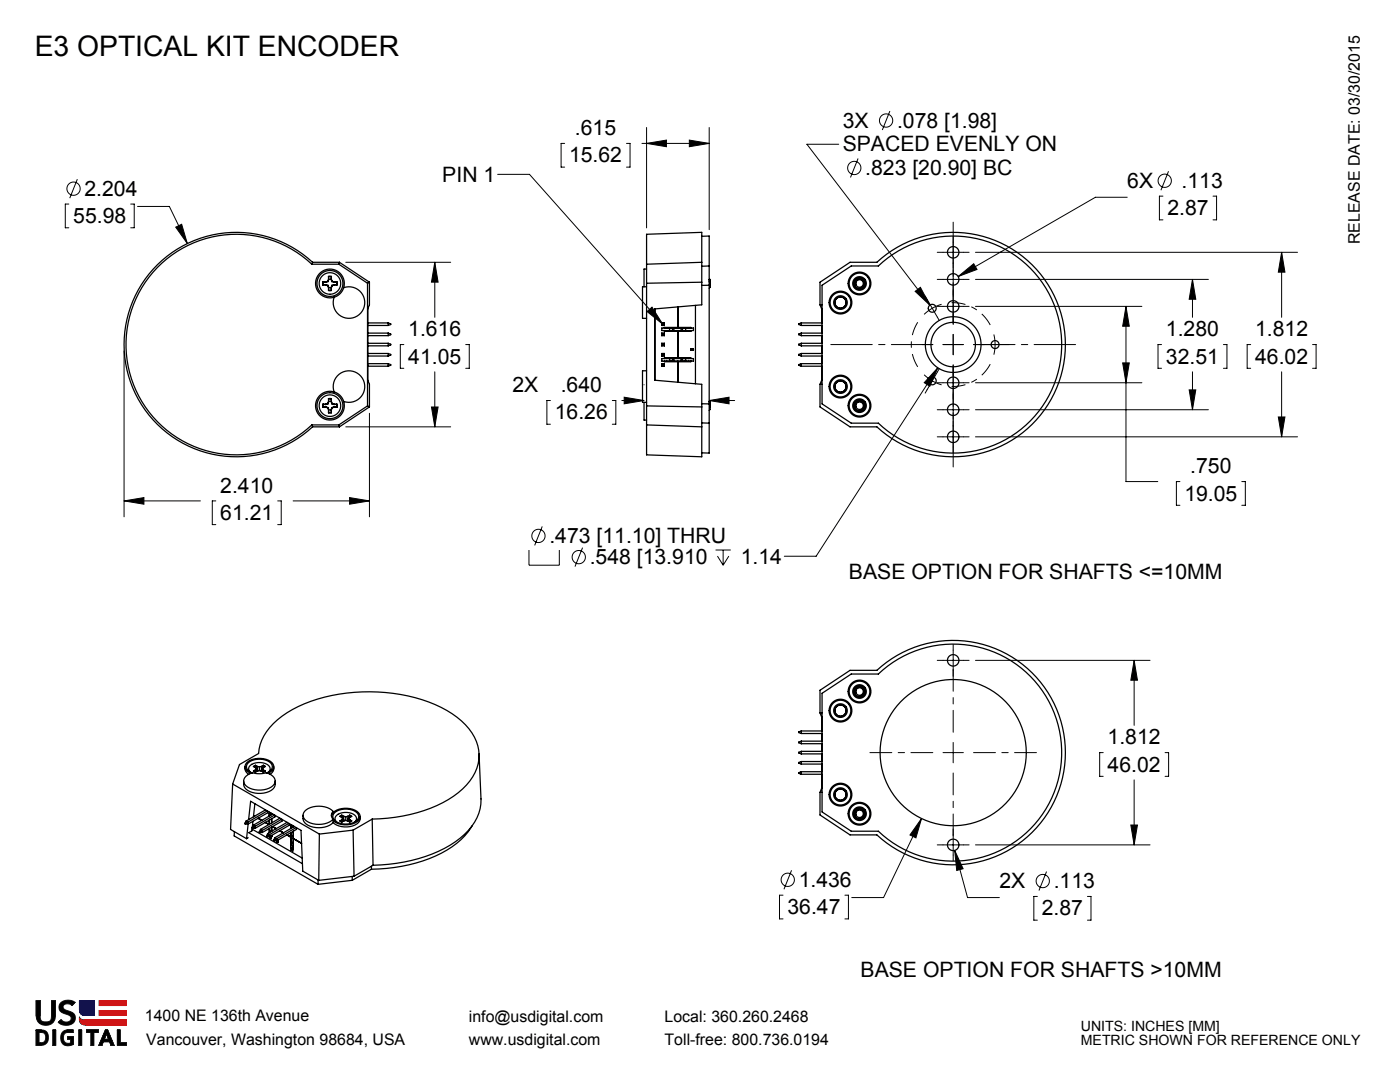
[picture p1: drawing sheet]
<svg xmlns="http://www.w3.org/2000/svg" width="279mm" height="216mm" viewBox="0 0 279 216" stroke-linecap="round" stroke-linejoin="round" font-family="sans-serif">
<path d="M19.8 199.7h5.4v.9h-5.4zM15.9 202.9l.2 .4 .8 .3h8.3v.9h-8.1a1.17 1.17 0 0 1-1.2-1.6zM19.8 201.7h5.4v.9h-5.4z" fill="none" stroke="#f00" stroke-width=".2"/>
<g fill="none" stroke="#191924" stroke-width=".2">
<path d="M7.2 205.5a2.15 2.15 0 0 1 2.3 .6 1.58 1.58 0 0 1-1.3 2.5h-1zM7.2 202.7h.1M7.7 206a1.08 1.08 0 0 1 1.5 1.1 1.08 1.08 0 0 1-1.5 1zM8.2 208.6h.1M8.3 206h.1M9.1 203.9h.1M10.3 202.7v-3h.8v3a1.92 1.92 0 0 1-2 1.9 1.92 1.92 0 0 1-1.9-1.9M10.3 202.7h.1M10.3 202.7a1.06 1.06 0 0 1-.4 1.1 1.06 1.06 0 0 1-1.1 .1 .88 .88 0 0 1-.8-1.2v-3h-.8v3M10.6 205.5h.5v3.1h-.5zM11.7 204v.1M13.4 205.5h.1"/>
<path d="M13.4 205.5h1.2v.5h-.5a1.12 1.12 0 0 0-1.5 1.1 1.12 1.12 0 0 0 1.5 1M13.4 205.5a1.6 1.6 0 0 0-1.3 1.7 1.6 1.6 0 0 0 1.4 1.5M13.5 208.7h.1M13.6 201.7h.1M13.6 201.7a1.47 1.47 0 0 1 1.4 1.7 1.47 1.47 0 0 1-1.8 1.2 1.63 1.63 0 0 1-1.5-.6M14.1 208.1v-.7h-.6v-.6h1.2v1.6l-1.2 .3M14.1 208.1h.1M14.3 200.6h.1M14.3 200.6a1 1 0 0 0-1.7 .3 1.07 1.07 0 0 0 1 .8M14.7 200.3h.1M14.7 200.3l-.4 .3M15 200h.1"/>
<path d="M15 200l-.3 .3M15 200a2.13 2.13 0 0 0-3.2 .6 1.39 1.39 0 0 0 1.4 1.8 .91 .91 0 0 1 .9 1.2 1.27 1.27 0 0 1-1.9-.1l-.5 .5M15.8 205.5h.5v3.1h-.5zM15.9 203.6h.1M15.9 203.6v.1a1.05 1.05 0 0 0 1.2 .8M16.9 203.6l-.8-.3-.2-.4v.7M17.1 204.5h.1M17.3 205.5h2.3v.5h-.9v2.6h-.5v-2.6h-.9zM21 205.5h.5l1.3 3.1h-.6l-.3-.7h-1.3l-.3 .7h-.6zM21.2 206.3l.5 1.1h-.9zM23.4 205.5h.5v2.6h1.3v.5h-1.8z"/>
</g>
<g fill="none" stroke="#808080" stroke-width=".2">
<path d="M13.6 199.6h.1M8 202.7h.1M8.2 208.1h.1M8.3 205.5h.1M9 206.4h.1M9.1 204.6h.1M9.1 203.9h.1M9.7 207v.1M11.1 202.7h.1M11.8 201h.1M12.1 207.1h.1M12.2 203.5h.1"/>
<path d="M12.6 200.9h.1M12.8 206.3h.1M13.2 204.6h.1M13.2 202.4h.1M13.2 203.9h.1M13.4 206h.1M13.4 200.3h.1M13.5 208.7h.1M13.6 201.7h.1M14.2 203.2h.1M14.3 200.6h.1M14.6 208.4h.1"/>
<path d="M15 203.1h.1"/>
</g>
<path d="M15.9 199.7h2.9v2.9h-1.9a.95 .95 0 0 1-1-1.1zM15.9 201.5h.1" fill="none" stroke="#00f" stroke-width=".2"/>
<path d="M10.6 205.5v3.1h.5v-3.1zM12.1 200.1a1.35 1.35 0 0 0-.2 1.5 1.35 1.35 0 0 0 1.3 .8l.9 .4 .1 .5-.1 .3-.4 .3h-.6l-.9-.4-.6 .5 .7 .4 .9 .2a1.45 1.45 0 0 0 1.7-.8 1.45 1.45 0 0 0-.5-1.8l-1.6-.6-.2-.3v-.4l.3-.3 .4-.1h.6l.5 .3 .6-.6-.6-.3-.8-.1-.8 .1zM23.4 205.5v3.1h1.8v-.5h-1.3v-2.6zM21.2 206.3l.5 1.1h-.9zM21 205.5l-1.3 3.1h.6l.3-.7h1.3l.3 .7h.6l-1.3-3.1zM17.3 205.5v.5h.9v2.6h.5v-2.6h.9v-.5zM15.8 205.5v3.1h.5v-3.1zM7.7 206l.9 .1 .4 .3 .1 1-.4 .6-1 .1zM7.2 205.5v3.1h1.3l.6-.3 .4-.4 .1-.5v-.8l-.2-.6-.7-.4zM7.2 199.7v3a1.92 1.92 0 0 0 1.9 1.9 1.92 1.92 0 0 0 2-1.9v-3h-.8v3.2l-.2 .6-.6 .4h-.8l-.4-.2-.3-.8v-3.2zM12.5 205.9l-.3 .5-.1 .7 .1 .7 .3 .5 .4 .3 .5 .1 1.3-.3v-1.6h-1.2v.6h.6v.7l-.3 .1-.8-.2-.4-.8 .1-.6 .3-.4 .4-.2h1.2v-.5h-1.4z" fill-rule="evenodd" fill="#000"/>
<path d="M19.8 199.7v.9h5.4v-.9zM19.8 201.7v.9h5.4v-.9zM15.9 202.9l.1 1.1 .3 .3 .5 .2h8.4v-.9h-8.3l-.8-.3z" fill-rule="evenodd" fill="#f00"/>
<path d="M15.9 199.7h2.9v2.9h-2.2a.92 .92 0 0 1-.7-1.1z" fill-rule="evenodd" fill="#00f"/>
<g fill="none" stroke="#000" stroke-width=".2">
<path d="M15.4 35.8l-1.5 3.7M99.3 34.8h6.4l26.6 29.9M112.7 28.6h-.7v4.7h.7M125 28.6h.7v4.7h-.7M128.1 28.6h13.4M129 28.6l4-.6v1.3zM129 25.4v20.1M137.6 28l3.9 .6-3.9 .7zM141.5 25.4v20.4M167.4 28.8h-6.4l24.6 32.1M171.2 31.6l-1.5 3.8M177.6 22.2l-1.5 3.7"/>
<path d="M225 39.4h-6.4l-27.4 15.8M232.1 39.1h-.7v4.8h.7M233.2 34.2l-1.5 3.8M242.1 39.1h.7v4.8h-.7M13.7 40.7h-.7v4.8h.7M26.1 40.7h.7v4.8h-.7M27.4 41.2h6.4l3.6 7.4M35.1 45.3l1.2-.6 1.1 3.9zM69 52.3h20.9M86.8 52.3l.6 4h-1.3zM86.8 52.3v11M182.6 58.1l1.1-.8 1.9 3.6z"/>
<path d="M188.2 55.7h4.1M188.2 50.3h4.1M190.2 48.3v4.1M190.2 53.7v4.1M190.2 59.1v4.1M191.2 55.2l3.1-2.6 .7 1.2zM194.7 55.8h46.5M194.7 50.3h64.3M238 55.8v7.5M238 55.8l.6 3.9h-1.3zM255.8 50.3l.6 4h-1.3zM255.8 50.3v13"/>
<path d="M24.8 70v33.1M80.6 68.8h-.7v4.7h.7M86.8 74.2v11M92.9 68.8h.7v4.7h-.7M109.8 79.9h-.7v4.8h.7M122.2 79.9h.7v4.8h-.7M124.1 79.9h4.4M124.6 79.3l3.9 .6-3.9 .7zM128.5 76.7v.1M129.1 62.2l1-.9 2.2 3.4zM141.5 79.9l4-.6v1.3zM141.5 79.9h5.1"/>
<path d="M184.4 74.8a8.4 8.4 0 0 0 3.5 2M187.1 74.2l-2.1 3.6M187.2 73.4l-1.6 3.7-1.2-.7zM187.2 73.4l-24.3 37.6h-6.4M188.2 68.8h4.1M188.2 61.1h4.1M188.2 76.4h4.1M190.2 66.7v4.1M190.2 74.3v4.1M190.2 79.7v4.1M194.7 61.1h33.2M194.7 76.4h33.2"/>
<path d="M224.1 72.4h1.3l-.7 4zM224.7 61.1l.7 4h-1.3zM224.7 61.1v35h6.4M231.8 68.8h-.7v4.7h.7M237.3 77.8h1.3l-.6 4zM238 74.2v7.6M244.2 68.8h.7v4.7h-.7M249.6 68.8h-.7v4.7h.7M255.8 74.2v13M261.9 68.8h.8v4.7h-.8M24.8 99.9h15.2M24.8 99.9l3.9-.6v1.3z"/>
<path d="M43.1 99.9h-.7v4.8h.7M55.4 99.9h.7v4.8h-.7M58.5 99.9h15.2M69 85.2h20.9M69.8 99.3l3.9 .6-3.9 .7zM73.7 82.5v20.6M86.1 81.2h1.3l-.6 4zM188.2 81.8h4.1M188.2 87.2h4.1M190.2 85.1v4.1M194.7 81.8h46.5M194.7 87.2h64.3"/>
<path d="M235.5 96.1h-.7v4.7h.7M247.8 96.1h.7v4.7h-.7M255.1 83.2h1.3l-.6 4zM105.6 109.7v3.1h6v-3.1M108.2 105l-1.5 3.8M116.3 109.3l-1.6 3.8M142.8 109.7h3M143.2 111l1.1 1.8M144.3 109.7v3.1M145.5 111l-1.2 1.8M188.2 131.8h4.1M190.2 129.7v4.1"/>
<path d="M194.7 131.8h34.8M226.3 131.8l.7 3.9h-1.3zM226.3 131.8v12.9M188.2 150.2h4.1M190.2 148.1v4.1M220.2 150.2h-.7v4.7h.7M226.3 155.6v13M232.5 150.2h.7v4.7h-.7M156.3 178.6h-.7v4.8h.7M158 173.7l-1.5 3.7M168.6 178.6h.7v4.8h-.7M183.9 163.3l-1.1 3.9-1.2-.6z"/>
<path d="M183.9 163.3l-7.6 15.8h-6.3M188.2 168.6h4.1M190.2 166.6v4M190.5 169.7l1.7 3.6-1.3 .4zM190.5 169.7l2.6 9.4h6.3M194.7 168.6h34.8M207 178.9h-.7v4.7h.7M208.9 173.9l-1.6 3.8M217 178.9h.7v4.7h-.7M225.7 164.6h1.3l-.7 4z"/>
<circle cx="14.7" cy="37.6" r="1.33"/>
<circle cx="170.5" cy="33.5" r="1.33"/>
<circle cx="176.8" cy="24.1" r="1.33"/>
<circle cx="232.4" cy="36.1" r="1.33"/>
<circle cx="107.5" cy="106.9" r="1.33"/>
<circle cx="115.5" cy="111.2" r="1.33"/>
<circle cx="157.2" cy="175.6" r="1.33"/>
<circle cx="208.1" cy="175.8" r="1.33"/>
</g>
<path d="M186 61.5l-1.6 1.2M186 61.5l1.9-.8M198.6 68.8l-.3-2.1M198.6 68.8l-.3 2" fill="none" stroke="#000" stroke-width=".2" stroke-dasharray="15.2 1.3 1.3 1.3" stroke-linecap="butt"/>
<path d="M183.1 64.3a8.4 8.4 0 0 0 0 8.9M189.9 77.1a8.4 8.4 0 0 0 7.7-4.4M197.6 64.8a8.4 8.4 0 0 0-7.7-4.4" fill="none" stroke="#000" stroke-width=".2" stroke-dasharray="15.2 1.3 1.3 1.3" stroke-dashoffset="12.5" stroke-linecap="butt"/>
<g fill="none" stroke="#000" stroke-width=".2" stroke-dasharray="15.2 1.3 1.3 1.3">
<path d="M185 59.8l-.4-.7M188.2 55.8h-1.2M188.2 50.3h-1.2M190.2 53.7v-1.1M190.2 57.8v1.1M190.2 48.3v-1.1M190.2 52.4v1.1M190.2 59.1v-1.1M192.3 55.8h1.1M192.3 50.3h1.1M185 77.8l-.4 .6M186 61.5l-1-1.7"/>
<path d="M186 61.5l1.1 1.8M186.2 68.8h-2.2M187.1 74.2l.4-.6M187.1 63.3l.4 .7M188.2 61.1h-1.2M188.2 76.4h-1.2M190.2 68.8v-2.1M190.2 68.8h-2M190.2 68.8v2M190.2 68.8h2.1M190.2 64.7v-2.2M190.2 72.8v2.2"/>
<path d="M190.2 79.7v-1.1M190.2 63.2v1.1M190.2 74.3v-1.1M190.2 78.4v1.2M192.3 61.1h1.1M192.3 76.4h1.1M194.3 68.8h2.1M196.6 68.8h-.8M198.6 68.8h2M198.6 68.8h-2M200.6 68.8h.8M188.2 81.8h-1.2"/>
<path d="M188.2 87.2h-1.2M190.2 83.8v1.1M190.2 85.1v-1.1M190.2 89.2v1.1M192.3 81.8h1.1M192.3 87.2h1.1M188.2 131.8h-1.2M190.2 129.7v-1.1M190.2 133.8v1.1M192.3 131.8h1.1M188.2 168.6h-1.2M190.2 166.6v-1.2"/>
<path d="M190.2 170.6v1.2M192.3 168.6h1.1"/>
</g>
<path d="M186.2 68.8h-20.4M190.2 64.7v-20.4M190.2 72.8v20.4M194.3 68.8h20.4" fill="none" stroke="#000" stroke-width=".2" stroke-dasharray="15.2 1.3 1.3 1.3" stroke-dashoffset="7"/>
<path d="M186.2 150.2h-12.6M190.2 146.1v-12.5M190.2 154.2v12.6M194.3 150.2h12.5" fill="none" stroke="#000" stroke-width=".2" stroke-dasharray="15.2 1.3 1.3 1.3" stroke-dashoffset="10.9"/>
<g fill="#000">
<path d="M124.6 79.3l3.9 .6-3.9 .7zM141.5 79.9l4-.6v1.3zM137.6 28l3.9 .6-3.9 .7zM129 28.6l4-.6v1.3zM24.8 99.9l3.9-.6v1.3zM69.8 99.3l3.9 .6-3.9 .7zM86.1 81.2h1.3l-.6 4zM86.8 52.3l.6 4h-1.3zM35.1 45.3l2.3 3.3-1.1-3.9zM255.8 50.3l.6 4h-1.3zM255.1 83.2h1.3l-.6 4zM238 55.8l.6 3.9h-1.3zM237.3 77.8h1.3l-.6 4zM182.6 58.1l3 2.8-1.9-3.6zM224.1 72.4h1.3l-.7 4zM224.7 61.1l.7 4h-1.3zM191.2 55.2l3.8-1.4-.7-1.2zM226.3 131.8l.7 3.9h-1.3zM225.7 164.6h1.3l-.7 4zM183.9 163.3l-2.3 3.3 1.2 .6zM190.5 169.7l.4 4 1.3-.4z"/>
<path d="M129.1 62.2l1-.9 2.2 3.4zM187.2 73.4l-1.6 3.7-1.2-.7z"/>
</g>
<g fill="none" stroke="#000" stroke-width=".25">
<path d="M62.2 52.7a22 22 0 0 0-30.8 .7 22 22 0 0 0 0 30.8 22 22 0 0 0 30.8 .6M62.2 52.7h5.4M62.4 52.3a22.4 22.4 0 0 0-31.3 .8 22.4 22.4 0 0 0 0 31.3 22.4 22.4 0 0 0 31.3 .8M62.4 52.3l-.2 .4M62.4 52.3h5.3M64.4 56.3v.6M64.4 56.9h.6M64.4 56.3h.6M64.4 56.3h.1M64.5 56.3v.5M64.5 56.8l-.1 .1M64.5 56.3h.5"/>
<path d="M65 56.9l.4 .1M65 56.3h.1M65 56.8l.5 .1M65 56.8v.1M65 56.8h-.5M65.4 57l.2 .4M65.4 56.1l-.4 .2M65.4 56.1l.1 .1M65.5 56.2l-.5 .1M65.5 56.9l.1 .5M65.5 56.9l-.1 .1M65.6 58h.5"/>
<path d="M65.6 55.2h.5M65.6 55.2v.5M65.6 57.4v.6M65.6 55.7l-.2 .4M65.6 55.2h.1M65.6 55.7h.1M65.6 57.9h.5M65.6 57.9v.1M65.6 55.7l-.1 .5M65.6 57.4h.1M65.6 57.4v.5M66.1 55.7l.1 .5"/>
<path d="M66.1 57.4h.1M66.1 57.4v.5M66.1 57.9v.1M66.1 55.2v.5M66.1 57.4v.6M66.1 55.7l.2 .4M66.1 55.2h.1M66.1 55.7h.1M66.2 56.2l.5 .1M66.2 56.9l-.1 .5M66.2 56.9l.1 .1M66.3 57l-.2 .4"/>
<path d="M66.3 56.1l.4 .2M66.3 56.1l-.1 .1M66.7 56.8l-.5 .1M66.7 56.8v.1M66.7 56.8h.5M66.7 56.9l-.4 .1M66.7 56.9h.6M66.7 56.3h.6M66.7 56.3h.1M67.2 56.3v.5M67.2 56.8l.1 .1M67.2 56.3h-.5"/>
<path d="M67.3 56.3v.6M67.3 56.3h-.1M67.6 52.7l5.7 3.8M67.7 52.3l-.1 .4M67.7 52.3l6 4M68.6 57.4a2.87 2.87 0 0 1-1.9 1.9M68.6 57.4a3.1 3.1 0 0 1 4.2 2.6 3.1 3.1 0 0 1-3.5 3.5 3.1 3.1 0 0 1-2.6-4.2M68.6 57.4a2.88 2.88 0 0 0-2.5-3.7 2.88 2.88 0 0 0-3.1 3.1 2.88 2.88 0 0 0 3.7 2.5M73.3 56.5v24.5M73.7 56.3l-.4 .2M73.7 56.3v4.5l-.3 .8v14.3l.3 .8v4.5M129 57.2h-.8v6.3h.8"/>
<path d="M129 53.7h-.5v3.5M129 52.7v32.1M140.1 52.3v-5.9l-11.1 .3v6M140.1 47.2l1.4-.1v6M140.1 52.3v8.5l-9.4 .8v14.3l9.4 .8v8.5M140.1 56.3l-11.1 .2M140.1 52.3l-11.1 .4M141.5 56.1l.2 .7M141.5 55.7l.1 .1M141.5 53.1v31.3M141.5 56.9h-1.4M141.5 53.1h-1.4"/>
<path d="M141.6 55.8h.1M141.6 55.8l.1 1M141.6 55.8l.1 .4M141.6 55.7v.1M141.6 55.7l.1 .5M141.6 55.7l.1 1.6-.2 .2M141.7 56.2v.6M164.1 56.9l5.8-3.8h5.4a21.7 21.7 0 0 1 30.4 .5 21.7 21.7 0 0 1 0 30.3 21.7 21.7 0 0 1-30.4 .5h-5.4l-5.8-3.8zM170.4 56.5v.3M170.7 55.8l.8-.4h-.1a.94 .94 0 0 0-.6 1.4 .9 .9 0 0 1 1.1-1.1 .9 .9 0 0 1 .3 1.6 1.06 1.06 0 0 1-1.5-.1 1.06 1.06 0 0 1 0-1.4zM170.9 57.5l.2 .1M171.5 55.4a1.13 1.13 0 0 1 1.2 1.4 1.13 1.13 0 0 1-1.6 .8 1.13 1.13 0 0 1-.4-1.7"/>
<path d="M171.9 57.6h.1M172.7 56.4v.2M65.6 79.5h.5M65.6 79.5v.6M65.6 79.5v.1M65.6 79.6h.5M65.6 79.6v.5M66.1 79.6v.5M66.1 79.5v.6M66.1 79.5v.1M66.7 78.2a3.1 3.1 0 0 1 2.6-4.2 3.1 3.1 0 0 1 3.5 3.5 3.1 3.1 0 0 1-4.2 2.6M66.7 78.2a2.87 2.87 0 0 1 1.9 1.9"/>
<path d="M66.7 78.2a2.88 2.88 0 0 0-3.7 2.5 2.88 2.88 0 0 0 3.1 3.1 2.88 2.88 0 0 0 2.5-3.7M73.4 64.9h4.1M73.4 64.4h4.1M73.4 71h4.1M73.4 70.5h4.1M73.4 69h4.1M73.4 68.5h4.1M73.4 67h4.1M73.4 66.5h4.1M73.4 73.1h4.1M73.4 72.6h4.1M77.5 64.4v.5"/>
<path d="M77.5 66.5v.5M77.5 68.5v.5M77.5 70.5v.5M77.5 72.6v.5M77.5 64.4l.5 .2v.2l-.5 .1M77.5 66.5l.5 .2v.1l-.5 .2M77.5 68.5l.5 .2v.1l-.5 .2M77.5 70.5l.5 .2v.2l-.5 .1M77.5 72.6l.5 .1v.2l-.5 .2M129 74h-.8v6.3h.8M130.7 61.6v14.3M132.1 70.5l.2 .2"/>
<path d="M132.1 64.4l.2 .2M132.1 64.9h.5M132.1 64.4h.5M132.1 64.4v.5M132.1 66.5v.5M132.1 68.5v.5M132.1 70.5v.5M132.1 72.6v.5M132.1 71h.5M132.1 70.5h.5M132.1 68.5l.2 .2M132.1 69h.5"/>
<path d="M132.1 68.5h.5M132.1 66.5l.2 .2M132.1 67h.5M132.1 66.5h.5M132.1 72.6l.2 .1M132.1 73.1h.5M132.1 72.6h.5M132.3 66.8l-.2 .2M132.3 64.8h.1M132.3 64.8l-.2 .1M132.3 64.6v.2M132.3 66.7v.1"/>
<path d="M132.3 68.7v.1M132.3 70.7v.2M132.3 72.7v.2M132.3 64.6h.1M132.3 70.9l-.2 .1M132.3 70.9h.1M132.3 70.7h.1M132.3 68.8l-.2 .2M132.3 68.8h.1M132.3 68.7h.1M132.3 66.8h.1M132.3 66.7h.1"/>
<path d="M132.3 72.9h.1M132.3 72.9l-.2 .2M132.3 72.7h.1M132.4 70.9l.2 .1M132.4 64.8l.2 .1M132.4 64.6v.2M132.4 66.7v.1M132.4 68.7v.1M132.4 70.7v.2M132.4 72.7v.2M132.4 68.8l.2 .2M132.4 66.8l.2 .2"/>
<path d="M132.4 72.9l.2 .2M132.6 65.5h1M132.6 66h1M132.6 71.5h1M132.6 72.1h1M132.6 66l2.7 .1M132.6 66.5l-.2 .2M132.6 64.4l-.2 .2M132.6 64.4v.5M132.6 65.5v-.2h5.3v.2M132.6 66v.1h5.3v-.1M132.6 66.5v.5"/>
<path d="M132.6 68.5v.5M132.6 70.5v.5M132.6 71.5v-.1h5.3v.1M132.6 72.1v.1h5.3v-.1M132.6 72.6v.5M132.6 65.5h-.5v.5h.5M132.6 71.5h-.5v.6h.5M132.6 70.5l-.2 .2M132.6 68.5l-.2 .2M132.6 72.6l-.2 .1M132.6 72.1h2.6M133 65.4v.1"/>
<path d="M133 66h.1M133 71.5h.1M133 72.1h.1M133.1 65.4v.1M133.1 66h.1M133.1 71.5h.1M133.1 72.1h.1M133.6 65.5v.5M133.6 71.5v.6M133.6 65.5h.6M133.6 66h.6M133.6 71.5h.6"/>
<path d="M133.6 72.1h.6M133.8 65.4v.1M133.8 66h.1M133.8 71.5h.1M133.8 72.1h.1M133.9 65.4v.1M133.9 66h.1M133.9 71.5h.1M133.9 72.1h.1M134.2 65.5h.3M134.2 66h.3M134.2 71.5h.3"/>
<path d="M134.2 72.1h.3M134.2 65.5v.5M134.2 71.5v.6M134.5 65.5h1.4M134.5 66h1.4M134.5 65.5v.5M134.5 71.5v.6M134.5 71.5h1.4M134.5 72.1h1.4M135.2 72.1l.1 .1M135.3 71.4l-2.7 .1M135.3 65.3l-2.7 .1"/>
<path d="M135.3 72.2v4.1v-.5M135.3 66.1v5.3M135.3 72.2h.1M135.3 71.4h.1M135.3 66.1h.1M135.3 65.3h.1M135.3 71.4v.1M135.3 65.3v.1M135.3 61.7v-.5v4.1M135.3 61.2v4.1M135.3 72.2v4.1M135.3 72.1v.1"/>
<path d="M135.3 66v.1M135.3 72.1h2.6M135.3 71.5h2.6M135.3 66h2.6M135.3 65.4h2.6M135.9 65.5h.3M135.9 66h.3M135.9 71.5h.3M135.9 72.1h.3M135.9 65.5v.5M135.9 71.5v.6M136.2 65.5v.5"/>
<path d="M136.2 71.5v.6M136.2 65.5h.6M136.2 66h.6M136.2 71.5h.6M136.2 72.1h.6M136.5 65.4v.1M136.5 66h.1M136.5 71.5h.1M136.5 72.1h.1M136.7 65.4v.1M136.7 66h.1M136.7 71.5h.1"/>
<path d="M136.7 72.1h.1M136.8 65.5h1.6v.5h-1.6M136.8 71.5h1.6v.6h-1.6M136.8 65.5v.5M136.8 71.5v.6M137.4 65.4v.1M137.4 66h.1M137.4 71.5h.1M137.4 72.1h.1M137.5 65.4v.1M137.5 66h.1M137.5 71.5h.1"/>
<path d="M137.5 72.1h.1M137.9 69.6h.5v.3h-.5zM138.8 60.9v15.7M159.9 64.9h4.2M159.9 64.4h4.2M159.9 71h4.2M159.9 70.5h4.2M159.9 69h4.2M159.9 68.5h4.2M159.9 67h4.2M159.9 66.5h4.2M159.9 73.1h4.2"/>
<path d="M159.9 72.6h4.2M159.9 64.4v.5M159.9 66.5v.5M159.9 68.5v.5M159.9 70.5v.5M159.9 72.6v.5M159.9 64.4l-.5 .2v.2l.5 .1M159.9 66.5l-.5 .2v.1l.5 .2M159.9 68.5l-.5 .2v.1l.5 .2M159.9 70.5l-.5 .2v.2l.5 .1M159.9 72.6l-.5 .1v.2l.5 .2M163.7 60.8v-4.5l5.9-4h5.4a22.4 22.4 0 0 1 31.3 .8 22.4 22.4 0 0 1 0 31.3 22.4 22.4 0 0 1-31.3 .8h-5.4l-5.9-4v-4.5"/>
<path d="M163.7 76.7h.4M163.7 60.8h.4M163.7 60.8l.3 .8M164 75.9l-.3 .8M164 75.9h.1M164 61.6h.1M164 61.6v2.8M164 64.9v1.6M164 67v1.5M164 69v1.5M164 71v1.6M164 73.1v2.8"/>
<path d="M171.5 79.8a1.14 1.14 0 0 1 1.2 1.1 1.14 1.14 0 0 1-1.2 1.2 1.14 1.14 0 0 1-1.1-1.2M62.2 84.8h5.4M62.2 84.8l.2 .4M62.4 85.2h5.3M64.4 80.7v.5M64.4 81.2h.6M64.4 80.7h.6M64.4 80.7h.1M64.5 80.7v.5M64.5 80.7h.5M64.5 81.2h-.1M65 81.2l.4 .2"/>
<path d="M65 80.7h.1M65 81.2l.5 .1M65 81.2h.1M65 81.2h-.5M65.4 81.4l.2 .4M65.4 80.5l-.4 .2M65.4 80.5l.1 .1M65.5 80.6l-.5 .1M65.5 81.3l.1 .5M65.5 81.3l-.1 .1M65.6 82.4h.5M65.6 81.8v.6"/>
<path d="M65.6 80.1l-.2 .4M65.6 80.1h.1M65.6 82.3h.5M65.6 82.3v.1M65.6 80.1l-.1 .5M65.6 81.8h.1M65.6 81.8v.5M66.1 80.1l.1 .5M66.1 81.8h.1M66.1 81.8v.5M66.1 82.3v.1M66.1 81.8v.6"/>
<path d="M66.1 80.1l.2 .4M66.1 80.1h.1M66.2 81.3l-.1 .5M66.2 80.6l.5 .1M66.2 81.3l.1 .1M66.3 81.4l-.2 .4M66.3 80.5l.4 .2M66.3 80.5l-.1 .1M66.7 81.2l-.5 .1M66.7 81.2h.1M66.7 81.2h.5M66.7 81.2l-.4 .2"/>
<path d="M66.7 81.2h.6M66.7 80.7h.6M66.7 80.7h.1M67.2 80.7v.5M67.2 81.2h.1M67.2 80.7h-.5M67.3 80.7v.5M67.3 80.7h-.1M67.6 84.8l.1 .4M73.3 81l-5.7 3.8M73.3 81l.4 .2M73.7 81.2l-6 4"/>
<path d="M128.5 80.3v3.5h.5M129 84.8v6l11.1 .3v-5.9M129 84.8l11.1 .4M129 81l11.1 .2M140.1 80.6h1.4M140.1 84.4h1.4M141.5 80.4l.2 .8M141.5 84.4v6h-1.4M141.6 80.2l.1 .4M141.6 80.2l.1 1M141.6 80.1l.1 1.6-.2 .2M141.7 80.6v.6"/>
<path d="M170.4 80.9v.3M170.7 80.2l-.3 .7M170.7 80.1l.8-.3h-.1a.94 .94 0 0 0-.6 1.4 .9 .9 0 0 1 1.1-1.1 .9 .9 0 0 1 .3 1.6 1.06 1.06 0 0 1-1.5-.1 1.06 1.06 0 0 1 0-1.5zM170.9 81.9l.2 .1M171.9 82h.1M172.7 80.8v.2M164.1 138.3l5.8-3.8h5.4a21.7 21.7 0 0 1 30.4 .5 21.7 21.7 0 0 1 0 30.4 21.7 21.7 0 0 1-30.4 .5h-5.4l-5.8-3.9zM170.4 137.9v.3M170.7 137.2l.8-.4-.1 .1a.94 .94 0 0 0-.6 1.3 .9 .9 0 0 1 1.1-1.1 .9 .9 0 0 1 .3 1.6 1.06 1.06 0 0 1-1.5 0 1.06 1.06 0 0 1 0-1.5zM170.9 138.9l.2 .1M171.5 136.8a1.13 1.13 0 0 1 1.2 1.4 1.13 1.13 0 0 1-1.6 .8 1.13 1.13 0 0 1-.4-1.7M171.9 139v.1"/>
<path d="M172.7 137.8v.3M46.4 156.4l1.4-3.8 3.8-2.2a10.8 10.8 0 0 1 5.7-8.2 32.9 32.9 0 0 1 21.1-3.9 24.6 24.6 0 0 1 14.5 6.3 8.2 8.2 0 0 1 .2 12 23.9 23.9 0 0 1-14.2 6.5l-4.6 .3M46.4 156.4l17.3 10M46.4 156.4l-.4 9.1 3.2 1.8M48.6 155.8a2.16 2.16 0 0 0 2.3 2.5 4 4 0 0 0 3.8-1.2l.2-.3v-1M48.9 153v.4a1.34 1.34 0 0 0 .7 1.1M49.1 154.9a1.94 1.94 0 0 1 2.3-.5h.7a2.1 2.1 0 0 1 2.8 1.4 2.6 2.6 0 0 1-2.8 1.9 3.3 3.3 0 0 1-3.4-1.5 1.23 1.23 0 0 1 .4-1.3zM49.9 154a.99 .99 0 0 1-.2-1.1 .99 .99 0 0 1 .9-.6 2.92 2.92 0 0 1 3.2 .7 .81 .81 0 0 1-.2 1M51 153.6l-.4 .3 .4 .2M51 153.6v.5M51 152.7l-.4 .2 .5 .5M51 152.7l.4 .2"/>
<path d="M51 152.7v.1M51 152.8l-.3 .2M51 152.8l.3 .8M51.1 153.4l-.1 .2M51.1 153.4l.1 .6M51.3 153.6l.2 .2M51.4 152.9l.4 .1M51.4 152.9l-.1 .7M51.8 153.8l.8 .3M51.8 153.8l-.8 .3M51.8 153v.8M52.2 152.9l-.4 .1"/>
<path d="M52.2 152.9v.7M52.2 153.6l-.2 .2M52.4 153.4l.2 .2M52.4 153.4l-.1 .6M52.5 152.8l.4 .2M52.5 152.8l-.3 .8M52.6 152.7l.4 .2-.6 .5M52.6 152.7l-.4 .2M52.6 152.7l-.1 .1M52.6 153.6l.4 .3-.4 .2M52.6 153.6l-.1 .5M53.2 154.2a1.22 1.22 0 0 0 1.1-1.1 1.22 1.22 0 0 0-.9-1.3 3.7 3.7 0 0 0-4.1 .6 1.22 1.22 0 0 0 1 1.8"/>
<path d="M53.5 154.3a1.33 1.33 0 0 0 1.1-1.3 1.33 1.33 0 0 0-1-1.3 3.9 3.9 0 0 0-4.6 .8 1.35 1.35 0 0 0 1.1 1.8M54.6 153v.4a1.33 1.33 0 0 1-.7 1.1M95.6 150.4l.4 9a9.6 9.6 0 0 1-4.2 7.8 29.1 29.1 0 0 1-17.4 5.5M159.9 145.9v.5M159.9 147.9v.5M159.9 149.9v.5M159.9 152v.5M159.9 154v.5M159.9 145.9l-.5 .1v.2l.5 .2M159.9 147.9l-.5 .2v.1l.5 .2M159.9 149.9l-.5 .2v.1l.5 .2M159.9 152l-.5 .1v.2l.5 .2"/>
<path d="M159.9 154l-.5 .2v.1l.5 .2M159.9 146.4h4.2M159.9 145.9h4.2M159.9 152.5h4.2M159.9 152h4.2M159.9 149.9h4.2M159.9 150.4h4.2M159.9 147.9h4.2M159.9 148.4h4.2M159.9 154h4.2M159.9 154.5h4.2M163.7 142.2v-4.5l5.9-3.9h5.4a22.4 22.4 0 0 1 31.3 .7 22.4 22.4 0 0 1 0 31.3 22.4 22.4 0 0 1-31.3 .8h-5.4l-5.9-4v-4.5"/>
<path d="M163.7 158.1h.4M163.7 142.2h.4M163.7 142.2l.3 .9M164 143.1v2.8M164 146.4v1.5M164 148.4v1.5M164 150.4v1.6M164 152.5v1.5M164 154.5v2.8M164 157.3l-.3 .8M164 157.3h.1M164 143.1h.1"/>
<path d="M46.8 165.9l-.1 .9 16.8 9.7M48.9 164.3l.1 .1M48.9 164.3h.1M49 164.3v.1M49 164.4l.5 .1M49.1 163.8l.4 .2M49.1 163.8l-.2 .5M49.5 164l-.5 .3M49.5 164v.5M49.5 164.4l-.3 2.9M49.5 167.2l-.3 .1M49.6 163.5l.4-3.6 10.1 5.8 .3 8.1 3.2 1.9"/>
<path d="M49.6 166.2l10.8 6.1M50.3 165.4l10 5.8M50.3 165.1l.1 .1M50.3 165.1l.1 .2M50.3 165.2v.6l-.6 .3M50.4 165.2v.1M50.4 165.3h.5M50.5 163.9l-.1 1.1M50.6 164.7l.3 .2M50.6 164.7l-.3 .4M50.6 162.7l.2 .2M50.9 160.4l-.3 2.6"/>
<path d="M50.9 164.9l-.5 .3M50.9 164.9v.4M51.5 163.3l.7 .4M51.8 165.9l.1 .1M51.8 165.9l.1 .2M51.9 166v.1M51.9 166.1h.4M52 165.5l.3 .2M52 165.5l-.2 .4M52.3 165.7l-.4 .3M52.3 165.7v.4M53 161.6l-3.9 2.2"/>
<path d="M53.2 166.8l.1 .1M53.2 166.8h.1M53.3 166.8v.1M53.3 161.8l-3.8 2.2M53.4 166.3l.4 .2v.6M53.4 166.3l-.2 .5M53.4 161.9v.3l-3.9 2.3M53.7 163.7v.8l-.7-.4M53.7 165.3v.9M53.8 162.1v.7l.1-.7M53.8 165.3v.8l.2-.4M53.8 163.6v.9"/>
<path d="M53.8 162.4l-.1-.1v.5M53.9 166.9l.2 .1M54 165.7l.2 .1M54 167l-.2 .1M54.1 166.8v.2M54.1 166.9v.4l-.3-.2M54.1 166.9l.1 .1M54.1 162.3v.3M54.2 165.5l-.2 .2M54.2 166.9h-.1M54.2 167h.1M54.2 163.4v.8"/>
<path d="M54.2 165v.9M54.2 166.7v.3M54.4 164.9l.7 .4M54.4 162.4l-3.8 2.3M54.6 167.6l.1 .2M54.6 167.6h.1M54.7 167.6v.2M54.7 167.8h.5M54.8 162.6l-3.9 2.3M54.9 167.2l.3 .2M54.9 167.2l-.3 .4M54.9 162.7v.3l-4 2.3"/>
<path d="M55.2 167.4l-.5 .2M55.2 167.4v.4M55.4 167.7l.1 .4-.2-.1v-.3M55.8 165.8l.8 .4M55.9 163.3l-3.9 2.2M56.2 163.5l-3.9 2.2M56.3 163.5v.3l-4 2.3M57.3 166.6l.7 .4M57.3 164.1l-3.9 2.2M57.7 164.3l-4.4 2.5M57.7 164.3v.4l-3.9 2.2h-.5M58 169.1v.1"/>
<path d="M58 166.2v2.9M58 167h.1M58 167l.1 .1M58 169.2h.1M58.1 167h-.1M58.1 164.5v.8M58.1 166.1v.9M58.1 167.1v1.5M58.1 169.3v.3M58.1 164.8h-.1v.5M58.2 164.6l-.1 .7M58.4 168.2l-.4 .7a.53 .53 0 0 0 .5 .6"/>
<path d="M58.4 168.2l.1 .1M58.4 169.5l-.3 .1M58.5 169.4v.4l-.4-.2M58.5 169.4v.1M58.5 164.8v.3M58.5 168.7v.8M58.5 167.3h.1M58.5 166.7l-.4 .3M58.5 168l-.1 .2M58.5 169.4h.1M58.5 166.8l-.4 .3M58.5 169.5h.1"/>
<path d="M58.5 167.3l1.7 1M58.5 165.9v3.6M58.7 164.9l-3.8 2.3M59.1 165.1l-3.9 2.3M59.2 165.2v.3l-4 2.3M60.5 162.7a2.04 2.04 0 0 0 2 2.3 4.3 4.3 0 0 0 4-.9M63.5 175.6v.9M63.7 166.4l-.1 9.3M66.5 163.5v.6M66.5 161.9a4.4 4.4 0 0 0-5.7 0 1.33 1.33 0 0 0 .7 2.1 4.6 4.6 0 0 0 5-.5M66.5 161.9a1.07 1.07 0 0 0 0 1.6M66.5 162.2a3.9 3.9 0 0 1 5.3 .3 1.32 1.32 0 0 1-1 1.7 4.3 4.3 0 0 1-4.3-.5"/>
<path d="M66.5 162.2l-.4 .6M66.5 161.9v.3M66.8 162.1a3.7 3.7 0 0 1 4.5 .2 1.08 1.08 0 0 1-.5 1.7 3.5 3.5 0 0 1-4.3-.7 .99 .99 0 0 1 .3-1.2zM67.2 164a.99 .99 0 0 1-.3-1.1 .99 .99 0 0 1 1-.6 2.92 2.92 0 0 1 3.1 .6 .8 .8 0 0 1-.1 1.1M68.2 163.6l-.4 .2 .4 .2 .8-.3M68.2 163.6v.4M68.2 162.7l-.4 .2 .6 .4M68.2 162.7l.4 .2M68.2 162.7v.1M68.2 162.8l-.3 .2M68.2 162.8l.4 .7M68.4 163.3l-.2 .3"/>
<path d="M68.4 163.3v.6M68.6 163.5l.2 .3M68.6 162.9l.4 .1M68.6 162.9v.6M69 163v.7M69.4 162.9l-.4 .1M69.4 162.9v.6M69.4 163.5l-.2 .3M69.6 163.3l.2 .3M69.6 163.3v.6M69.8 162.8l.3 .2M69.8 162.8l-.4 .7"/>
<path d="M69.8 162.7l.4 .2-.6 .4M69.8 162.7l-.4 .2M69.8 162.7v.1M69.8 163.6l.4 .2-.4 .2-.8-.3M69.8 163.6v.4M70.3 174.9v.8M70.3 175.7l-6.8 .8M70.5 165.6l-6.8 .8M70.5 165.6l.2 9.2M70.7 174.8l-7.1 .9M71.9 162.9v.5a2.34 2.34 0 0 1-2.6 1.6l-1.7-.2-1.1-.7M74.1 172.8v.6"/>
<path d="M74.1 173.4l-3.8 2.3M74.3 163.4l-3.8 2.2M74.3 163.4l.1 9.3M74.4 172.7l-3.7 2.1M94.2 164.8a16.1 16.1 0 0 1-8.6 6.5 33.7 33.7 0 0 1-11.5 2.1M170.4 162.3v.3M170.7 161.7l-.3 .7M170.7 161.6l.8-.4-.1 .1a.94 .94 0 0 0-.6 1.3 .9 .9 0 0 1 1.1-1.1 .9 .9 0 0 1 .3 1.6 1.06 1.06 0 0 1-1.5-.1 1.06 1.06 0 0 1 0-1.4zM170.9 163.3l.2 .1M171.5 161.2a1.14 1.14 0 0 1 1.2 1.2 1.14 1.14 0 0 1-1.2 1.1 1.14 1.14 0 0 1-1.1-1.1M171.9 163.4h.1M172.7 162.2v.2"/>
<circle cx="65.8" cy="56.6" r="2.59"/>
<circle cx="65.8" cy="56.6" r="2.15"/>
<circle cx="171.5" cy="56.6" r="1.16"/>
<circle cx="171.5" cy="56.6" r="1.36"/>
<circle cx="171.5" cy="56.6" r="2.07"/>
<circle cx="171.5" cy="56.6" r=".76"/>
<circle cx="171.5" cy="56.6" r="2.28"/>
<circle cx="190.2" cy="50.3" r="1.15"/>
<circle cx="190.2" cy="55.8" r="1.15"/>
<circle cx="167.7" cy="60.4" r="1.11"/>
<circle cx="167.7" cy="77.1" r="1.11"/>
<circle cx="167.7" cy="60.4" r="2.28"/>
<circle cx="167.7" cy="77.1" r="2.28"/>
<circle cx="167.7" cy="60.4" r="1.16"/>
<circle cx="167.7" cy="77.1" r="1.16"/>
<circle cx="167.7" cy="77.1" r="1.36"/>
<circle cx="167.7" cy="60.4" r="1.36"/>
<circle cx="167.7" cy="60.4" r="2.07"/>
<circle cx="167.7" cy="77.1" r="2.07"/>
<circle cx="186" cy="61.5" r=".79"/>
<circle cx="186" cy="76" r=".79"/>
<circle cx="190.2" cy="76.4" r="1.15"/>
<circle cx="190.2" cy="61.1" r="1.15"/>
<circle cx="190.2" cy="68.8" r="5.6"/>
<circle cx="190.2" cy="68.8" r="4.4"/>
<circle cx="198.6" cy="68.8" r=".79"/>
<circle cx="65.8" cy="80.9" r="2.59"/>
<circle cx="65.8" cy="80.9" r="2.15"/>
<circle cx="171.5" cy="80.9" r="1.16"/>
<circle cx="171.5" cy="80.9" r="1.36"/>
<circle cx="171.5" cy="80.9" r="2.07"/>
<circle cx="171.5" cy="80.9" r=".76"/>
<circle cx="171.5" cy="80.9" r="2.28"/>
<circle cx="190.2" cy="81.8" r="1.15"/>
<circle cx="190.2" cy="87.2" r="1.15"/>
<circle cx="171.5" cy="138" r="2.07"/>
<circle cx="171.5" cy="138" r="1.36"/>
<circle cx="171.5" cy="138" r="2.28"/>
<circle cx="171.5" cy="138" r="1.16"/>
<circle cx="171.5" cy="138" r=".76"/>
<circle cx="190.2" cy="131.8" r="1.15"/>
<circle cx="167.7" cy="141.8" r="2.07"/>
<circle cx="167.7" cy="158.6" r="2.07"/>
<circle cx="167.7" cy="141.8" r="1.16"/>
<circle cx="167.7" cy="158.6" r="1.16"/>
<circle cx="167.7" cy="141.8" r="2.28"/>
<circle cx="167.7" cy="158.6" r="2.28"/>
<circle cx="167.7" cy="158.6" r="1.36"/>
<circle cx="167.7" cy="141.8" r="1.36"/>
<circle cx="167.7" cy="141.8" r="1.11"/>
<circle cx="167.7" cy="158.6" r="1.11"/>
<circle cx="190.2" cy="150.2" r="14.6"/>
<circle cx="171.5" cy="162.4" r="2.07"/>
<circle cx="171.5" cy="162.4" r="1.36"/>
<circle cx="171.5" cy="162.4" r="2.28"/>
<circle cx="171.5" cy="162.4" r="1.16"/>
<circle cx="171.5" cy="162.4" r=".76"/>
<circle cx="190.2" cy="168.6" r="1.15"/>
</g>
<text font-size="5.6" x="6.9" y="11.1">E3 OPTICAL KIT ENCODER</text>
<g font-size="4.2">
<text x="114.7" y="27">.615</text>
<text x="168.2" y="25.5">3X</text>
<text x="179" y="25.5">.078 [1.98]</text>
<text x="113.6" y="32.4">15.62</text>
<text x="168.2" y="30.2">SPACED EVENLY ON</text>
<text x="172.7" y="34.9">.823 [20.90] BC</text>
<text x="16.9" y="39.1">2.204</text>
<text x="88.3" y="36.3">PIN 1</text>
<text x="225" y="37.5">6X</text>
<text x="235.8" y="37.5">.113</text>
<text x="14.6" y="44.5">55.98</text>
<text x="233" y="42.9">2.87</text>
<text x="81.5" y="67.1">1.616</text>
<text x="232.7" y="67.1">1.280</text>
<text x="250.5" y="67.1">1.812</text>
<text x="81.5" y="72.5">41.05</text>
<text x="232.7" y="72.5">32.51</text>
<text x="250.5" y="72.5">46.02</text>
<text x="102.3" y="78.3">2X</text>
<text x="110.7" y="83.7">16.26</text>
<text x="111.9" y="78.3">.640</text>
<text x="237.5" y="94.4">.750</text>
<text x="44" y="98.3">2.410</text>
<text x="236.4" y="99.9">19.05</text>
<text x="44" y="103.7">61.21</text>
<text x="109.6" y="108.4">.473 [11.10] THRU</text>
<text x="117.7" y="112.6">.548 [13.910</text>
<text x="147.8" y="112.6">1.14</text>
<text x="169.4" y="115.5">BASE OPTION FOR SHAFTS &lt;=10MM</text>
<text x="221.1" y="148.5">1.812</text>
<text x="221.1" y="154">46.02</text>
<text x="159.4" y="177">1.436</text>
<text x="199.4" y="177.2">2X</text>
<text x="210.3" y="177.2">.113</text>
<text x="157.2" y="182.4">36.47</text>
<text x="207.9" y="182.7">2.87</text>
<text x="171.7" y="194.9">BASE OPTION FOR SHAFTS &gt;10MM</text>
</g>
<g font-size="3.2">
<text x="271.4" y="48.7" transform="rotate(-90 271.4 48.7)">RELEASE DATE: 03/30/2015</text>
<text x="28.9" y="203.8">1400 NE 136th Avenue</text>
<text x="93.6" y="203.9">info@usdigital.com</text>
<text x="132.6" y="203.9">Local: 360.260.2468</text>
<text x="29.2" y="208.5">Vancouver, Washington 98684, USA</text>
<text x="93.6" y="208.5">www.usdigital.com</text>
<text x="132.6" y="208.4">Toll-free: 800.736.0194</text>
</g>
<g font-size="2.8">
<text x="215.7" y="205.7">UNITS: INCHES [MM]</text>
<text x="215.7" y="208.5">METRIC SHOWN FOR REFERENCE ONLY</text>
</g>
</svg>
